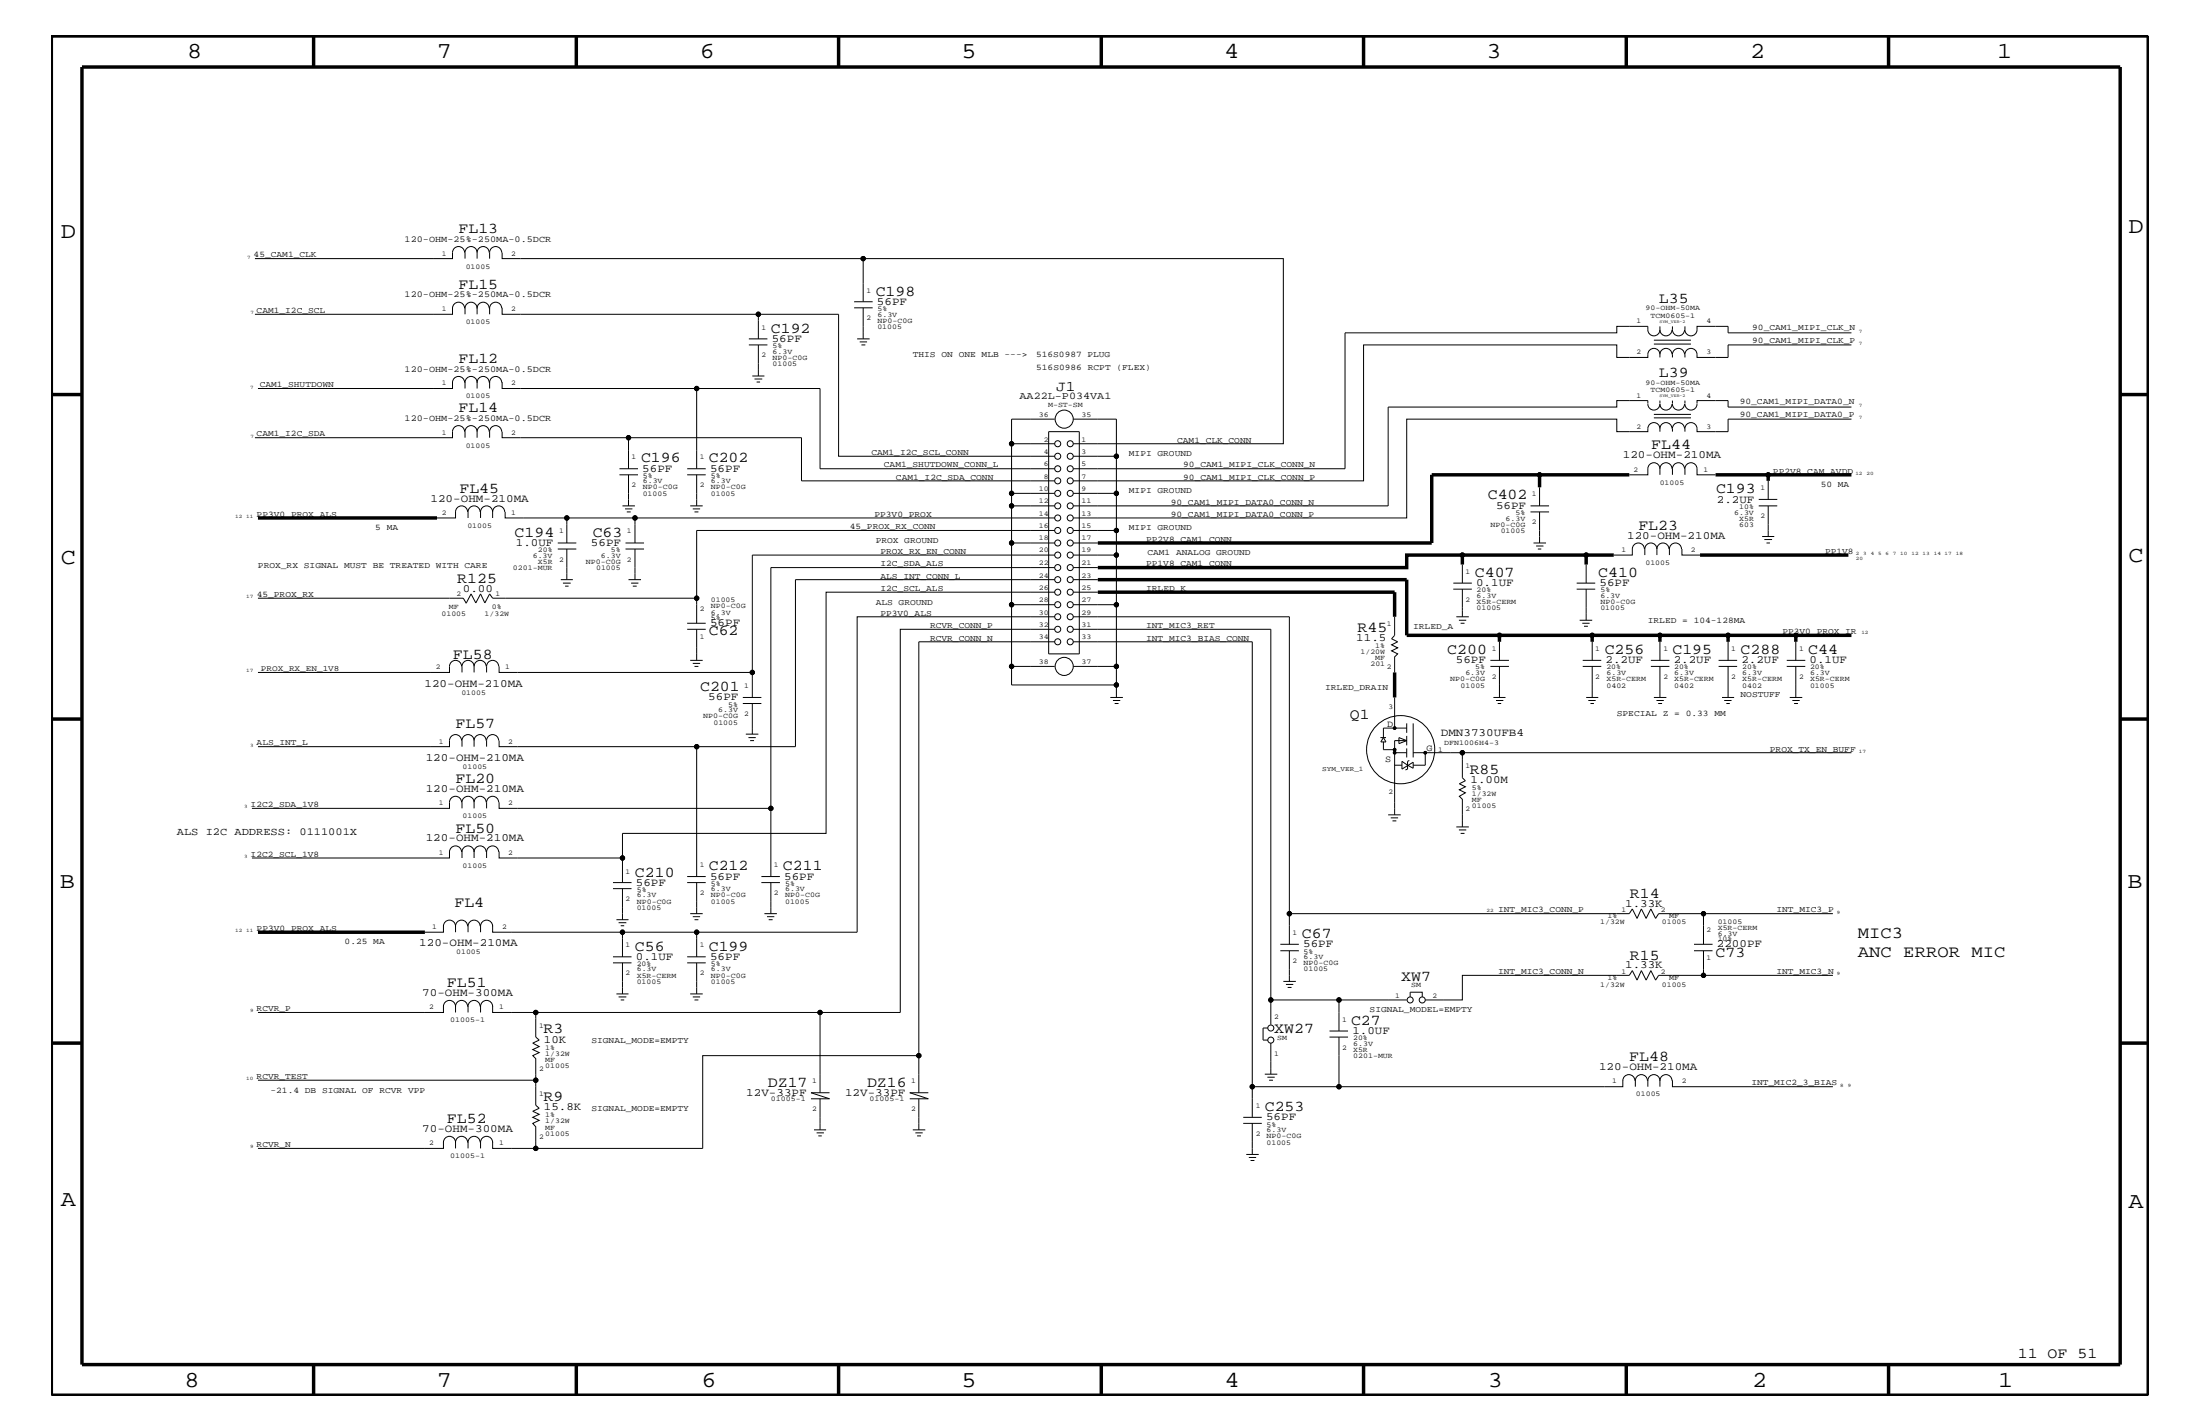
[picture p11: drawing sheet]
<svg xmlns="http://www.w3.org/2000/svg" width="432mm" height="279mm" viewBox="0 0 432 279" stroke-linecap="round" stroke-linejoin="round" font-family="sans-serif">
<g fill="none" stroke="#000" stroke-width=".2">
<path d="M91.2 49.6a1.19 1.19 0 0 0-1.2-1.2 1.19 1.19 0 0 0-1.2 1.2v1.1h-38.8M93.6 49.6a1.19 1.19 0 0 0-1.1-1.2 1.19 1.19 0 0 0-1.2 1.2v1.1M93.6 49.6a1.19 1.19 0 0 1 1.2-1.2 1.19 1.19 0 0 1 1.2 1.2M93.6 49.6v1.1M98.5 49.6a1.19 1.19 0 0 0-1.2-1.2 1.19 1.19 0 0 0-1.2 1.2v1.1M98.6 49.6v1.1h70.8v8.5M167.6 59.2h3.7M169.4 50.7h82.5v36.4h-41.2M88.8 60.4v1.3h-38.8M88.8 60.5a1.19 1.19 0 0 1 1.2-1.2 1.19 1.19 0 0 1 1.2 1.2M88.8 75v1.2h-38.2M88.8 75a1.19 1.19 0 0 1 1.2-1.1 1.19 1.19 0 0 1 1.2 1.1"/>
<path d="M91.3 60.5a1.19 1.19 0 0 1 1.2-1.2 1.19 1.19 0 0 1 1.1 1.2 1.19 1.19 0 0 1 1.2-1.2 1.19 1.19 0 0 1 1.2 1.2M91.3 75a1.19 1.19 0 0 1 1.2-1.1 1.19 1.19 0 0 1 1.1 1.1 1.19 1.19 0 0 1 1.2-1.1 1.19 1.19 0 0 1 1.2 1.1M91.3 60.4v1.3M91.3 75v1.2M93.6 60.4v1.3M93.6 75v1.2M96.1 60.5a1.19 1.19 0 0 1 1.2-1.2 1.19 1.19 0 0 1 1.2 1.2M96.1 75a1.19 1.19 0 0 1 1.2-1.1 1.19 1.19 0 0 1 1.2 1.1M96.1 60.4v1.3M96.1 75v1.2M98.6 60.4v1.3h50.2v4.8M98.6 75v1.2h38.1v15.8"/>
<path d="M136.7 76.2h24.3v15.8h46M147 67.7h3.6M147 66.5h3.6M147.7 73.8h2.3M148.1 74.4h1.5M148.5 75h.7M148.8 61.7h15.8v27.8h42.4M148.8 67.7v6.1M167.6 60.4h3.7M168.2 66.5h2.5M168.7 67.1h1.5M169.1 67.7h.7"/>
<path d="M169.4 60.4v6.1M323.4 79.3a1.19 1.19 0 0 0 1.2 1.2 1.19 1.19 0 0 0 1.2-1.2 1.19 1.19 0 0 0 1.2 1.2 1.19 1.19 0 0 0 1.2-1.2M323.4 79.2v-.6h-6.1v1.3h-44.8v19.4h-61.8M324.6 67.5h7.3M324.6 66.7h7.3M325.8 69.5a1.19 1.19 0 0 0-1.2-1.1 1.19 1.19 0 0 0-1.2 1.1v.6h-6.1v-2.4h-49.7v26.6h-56.9M325.8 69.5a1.19 1.19 0 0 1 1.2-1.1 1.19 1.19 0 0 1 1.2 1.1M325.8 64.7a1.19 1.19 0 0 0 1.2 1.2 1.19 1.19 0 0 0 1.2-1.2M325.8 64.7a1.19 1.19 0 0 1-1.2 1.2 1.19 1.19 0 0 1-1.2-1.2v-.7h-6.1v1.3h-53.3v26.7h-53.3M325.8 64v.7M325.8 69.5v.6M325.8 78.6v.6"/>
<path d="M328.3 79.3a1.19 1.19 0 0 0 1.1 1.2 1.19 1.19 0 0 0 1.2-1.2M328.3 64a1.34 1.34 0 0 0 1.5 1.8 1.19 1.19 0 0 0 .8-1.1M328.3 78.6v.6M330.6 69.5a1.19 1.19 0 0 0-1.2-1.1 1.19 1.19 0 0 0-1.1 1.1v.6M330.7 79.3a1.19 1.19 0 0 0 1.2 1.2 1.19 1.19 0 0 0 1.2-1.2M330.7 64a1.34 1.34 0 0 0 1.6 1.8 1.41 1.41 0 0 0 .8-1.8h6.1v1.3h24.2M330.7 78.6v.6M333.1 79.2v-.6h6.1v1.3h24.2M363.4 67.7h-24.2v2.4h-6.1a1.27 1.27 0 0 0-.5-1.5 1.27 1.27 0 0 0-1.7 .2l-.1 .4-.1 .9M91.2 84.7a1.19 1.19 0 0 0-1.2-1.2 1.19 1.19 0 0 0-1.2 1.2v1.2h-38.8M93.6 84.7a1.19 1.19 0 0 0-1.1-1.2 1.19 1.19 0 0 0-1.2 1.2v1.2M93.6 84.7a1.19 1.19 0 0 1 1.2-1.2 1.19 1.19 0 0 1 1.2 1.2"/>
<path d="M93.6 84.7v1.2M98.5 84.7a1.19 1.19 0 0 0-1.2-1.2 1.19 1.19 0 0 0-1.2 1.2v1.2M98.6 84.7v1.2h24.8v6.1M121.6 93.2h3.6M121.6 92h3.6M122.2 99.3h2.4M122.7 99.9h1.4M123.4 93.2v6.1M123.4 85.9h33.9v8.4h49.7M134.9 93.2h3.6M134.9 92h3.6M135.5 99.3h2.4"/>
<path d="M136 99.9h1.4M136.7 93.2v6.1M198.5 96.8v2.5M205.8 84.7h6v43.6h-6zM207 99.3h-8.5v7.2h8.5M207 87.1h-8.5v9.7h8.5M207 82.2h-8.5v4.9M210.7 96.8h8.4v7.3M210.7 89.5h8.4v7.3M210.7 82.2h8.4v7.3M300.4 99.3h3.6M302.2 95.6v3.7"/>
<path d="M324.6 82h7.3M324.6 81.3h7.3M325.8 84.1a1.19 1.19 0 0 0-1.2-1.2 1.19 1.19 0 0 0-1.2 1.2v.6h-6.1v-2.5h-41.2v19.4h-65.4M325.8 84.1a1.19 1.19 0 0 1 1.2-1.2 1.19 1.19 0 0 1 1.2 1.2M325.8 92a1.19 1.19 0 0 1 1.2-1.2 1.19 1.19 0 0 1 1.2 1.2M325.8 92a1.19 1.19 0 0 0-1.2-1.2 1.19 1.19 0 0 0-1.2 1.2v1.2h-3.6M325.8 84.1v.6M325.8 92v1.2M330.6 84.1a1.19 1.19 0 0 0-1.2-1.2 1.19 1.19 0 0 0-1.1 1.2v.6M330.6 92a1.19 1.19 0 0 0-1.2-1.2 1.19 1.19 0 0 0-1.1 1.2v1.2M330.7 93.2v-1.2a1.19 1.19 0 0 1 1.2-1.2 1.19 1.19 0 0 1 1.2 1.2v1.2h3.6M345.2 99.3h3.6"/>
<path d="M345.2 98h3.6M347 94.3v3.7M347 99.3v6M363.4 82.2h-24.2v2.5h-6.1a1.27 1.27 0 0 0-.5-1.6 1.27 1.27 0 0 0-1.7 .3l-.1 .3-.1 1M50.6 117.4h40.3l.6 1M91.5 118.3l1-1.8 .9 1.8 .9-1.8 .9 1.8 .9-1.8 .6 .9h40v4.9M91.8 100.4a1.19 1.19 0 0 0-1.2-1.1 1.19 1.19 0 0 0-1.2 1.1v1.2h-3.6M94.2 100.4a1.19 1.19 0 0 0-1.2-1.1 1.19 1.19 0 0 0-1.1 1.1v1.2M96.7 100.4a1.19 1.19 0 0 0-1.2-1.1 1.19 1.19 0 0 0-1.2 1.1v1.2M96.7 100.4a1.19 1.19 0 0 1 1.2-1.1 1.19 1.19 0 0 1 1.2 1.1M96.7 100.4v1.2M99.1 100.4v1.2h12.2v4.9"/>
<path d="M109.5 107.7h3.6M109.5 106.5h3.6M110.1 113.7h2.3M110.5 114.4h1.5M110.9 115h.7M111.3 101.6h13.3v4.9M111.3 107.7v6M122.8 107.7h3.6M122.8 106.5h3.6M123 100.4h.8M123.4 113.7h2.4M123.9 114.4h1.4"/>
<path d="M124.2 115h.8M124.6 107.7v6M124.6 101.6h82.4M136.3 100.4h.8M198.5 106.5v12.1M207 118.6h-8.5v12.2h8.5M207 116.2h-44.9v47.3h-39.9v9.7M207 104.1h-70.3v13.3M207 108.9h-59.3v27.9M207 113.7h-50.9v32.8h-19.4M207 111.4h-55.7v47.2M210.7 118.6h8.4v12.2"/>
<path d="M210.7 104.1h8.4v4.8h-8.4M210.7 113.7h4.8M210.7 106.5h4.8M210.7 116.2h4.8M210.7 111.4h4.8M219.1 108.9v9.7M285.2 115.6h3.7M285.2 114.4h3.7M287 110.8v3.6M287 115.6v5.4M300.4 100.4h3.6M301 106.5h2.4"/>
<path d="M301.5 107.1h1.4M301.8 107.7h.7M302.2 100.4v6.1M309.5 115.6h3.6M309.5 114.4h3.6M311.3 110.8v3.6M311.3 115.6v6.1M322.7 107.7a1.19 1.19 0 0 0-1.1-1.2 1.19 1.19 0 0 0-1.2 1.2v1.2h-3.7M325.2 107.7a1.19 1.19 0 0 0-1.2-1.2 1.19 1.19 0 0 0-1.2 1.2v1.2M325.2 107.7a1.19 1.19 0 0 1 1.2-1.2 1.19 1.19 0 0 1 1.2 1.2M325.2 107.7v1.2M330 107.7a1.19 1.19 0 0 0-1.2-1.2 1.19 1.19 0 0 0-1.1 1.2v1.2"/>
<path d="M330.1 107.7v1.2h3.6M345.9 105.3h2.3M346.3 105.9h1.5M346.7 106.5h.7M90.6 130.8a1.19 1.19 0 0 0-1.2-1.2 1.19 1.19 0 0 0-1.2 1.2v1.1h-37.6M93 130.8a1.19 1.19 0 0 1 1.2-1.2 1.19 1.19 0 0 1 1.2 1.2M93 130.8a1.19 1.19 0 0 0-1.1-1.2 1.19 1.19 0 0 0-1.2 1.2v1.1M93 130.8v1.1M97.9 130.8a1.19 1.19 0 0 0-1.2-1.2 1.19 1.19 0 0 0-1.2 1.2v1.1M98 130.8v1.1h49.7M134.9 122.3h3.6M134.9 123.5h3.6"/>
<path d="M135.5 129.6h2.4M136 130.2h1.4M136.3 130.8h.8M136.7 123.5v6.1M145.8 138h3.6M145.8 136.8h3.6M147.7 138v6M198.5 130.8v3.6h20.6v2.4M207 123.5h-30.3v75.2h-80v-1.3M207 121h-38.8v61.9h-71.5v-1.3M207 125.9h-26.7v81.2M210.7 130.8h8.4v3.6"/>
<path d="M210.7 121h42.4v58.3M210.7 123.5h38.7v72.7M210.7 125.9h35.1v93.3M217.9 136.8h2.5M218.4 137.4h1.5M218.8 138h.7M273.7 121v3.7l-.6 .6 1.2 .6-1.2 .6 1.2 .6-1.2 .6 1.2 .6-.6 .6v3M273.7 136.8v6.1M285.8 121h2.5M286.3 121.7h1.5M286.7 122.3h.7M292.5 129.6h3.7"/>
<path d="M292.5 130.8h3.7M293.1 136.8h2.4M293.6 137.4h1.5M294 138h.6M294.3 125.9v3.7M294.3 130.8v6M310 121.7h2.5M310.6 122.3h1.4M310.6 129.6h3.7M310.6 130.8h3.7M310.9 122.9h.8M311.3 136.8h2.4"/>
<path d="M311.7 137.4h1.5M312.2 138h.6M312.5 125.9v3.7M312.5 130.8v6M324 129.6h3.7M324 130.8h3.7M324.6 136.8h2.5M325.1 137.4h1.5M325.5 138h.7M325.8 125.9v3.7M325.8 130.8v6M337.3 129.6h3.7"/>
<path d="M337.3 130.8h3.7M338 136.8h2.4M338.4 137.4h1.5M338.8 138h.7M339.2 125.9v3.7M339.2 130.8v6M350.7 129.6h3.6M350.7 130.8h3.6M351.3 136.8h2.4M351.8 137.4h1.4M352.1 138h.8M352.5 125.9v3.7"/>
<path d="M352.5 130.8v6M90.6 145.3a1.19 1.19 0 0 0-1.2-1.2 1.19 1.19 0 0 0-1.2 1.2v1.2h-37.6M90.6 157.4a1.19 1.19 0 0 0-1.2-1.2 1.19 1.19 0 0 0-1.2 1.2v1.2h-38.8M93 145.3a1.19 1.19 0 0 0-1.1-1.2 1.19 1.19 0 0 0-1.2 1.2v1.2M93 145.3a1.19 1.19 0 0 1 1.2-1.2 1.19 1.19 0 0 1 1.2 1.2M93 157.4a1.19 1.19 0 0 0-1.1-1.2 1.19 1.19 0 0 0-1.2 1.2v1.2M93 157.4a1.19 1.19 0 0 1 1.2-1.2 1.19 1.19 0 0 1 1.2 1.2M93 145.3v1.2M93 157.4v1.2M97.9 145.3a1.19 1.19 0 0 0-1.2-1.2 1.19 1.19 0 0 0-1.2 1.2v1.2M97.9 157.4a1.19 1.19 0 0 0-1.2-1.2 1.19 1.19 0 0 0-1.2 1.2v1.2M98 145.3v1.2h38.7v25.5"/>
<path d="M98 157.4v1.2h53.3v13.4M146.4 144h2.4M146.9 144.7h1.4M147.2 145.3h.8M270.9 144.7h1.1M271.5 145.6v1.5h2.2M272.5 159.9h2.4M273.7 147.7h2.4M273.7 150.1h1.5M274.6 144.7l1.5 .6-1.5 .6zM275.2 149.4l2.2 1.3v-1.2l-2.2 1.4zM276.1 142.9h-4.6v1.8l.5 .9h-1l.5-.9"/>
<path d="M276.1 145.3h-2.4v14.6M276.1 141.9v1.9M276.1 144.4v1.8M276.1 146.8v1.8M276.6 149.2l-.3 .2v1.5l-.5 .2M277.4 147.7h9.6M277.4 141.9v6.7M279.7 147.7v2.4h-2.3M363.4 147.7h-76.4v4.9l.6 .6-1.2 .6 1.2 .6-1.2 .6 1.2 .6-1.2 .6 .6 .6v5.4M88.2 167.1v1.2h-38.8M88.2 167.2a1.19 1.19 0 0 1 1.2-1.2 1.19 1.19 0 0 1 1.2 1.2M90.7 167.2a1.19 1.19 0 0 1 1.2-1.2 1.19 1.19 0 0 1 1.1 1.2 1.19 1.19 0 0 1 1.2-1.2 1.19 1.19 0 0 1 1.2 1.2"/>
<path d="M90.7 167.1v1.2M93 167.1v1.2M95.5 167.2a1.19 1.19 0 0 1 1.2-1.2 1.19 1.19 0 0 1 1.2 1.2M95.5 167.1v1.2M98 167.1v1.2h24.2M120.3 174.4h3.7M120.3 173.2h3.7M122.2 174.4v6.1M134.9 173.2h3.6M134.9 172h3.6M135.5 179.3h2.4M136 179.9h1.4"/>
<path d="M136.7 173.2v6.1M149.4 173.2h3.7M149.4 172h3.7M150 179.3h2.5M150.5 179.9h1.5M151.3 173.2v6.1M273 160.5h1.4M273.3 161.1h.8M285.8 162.2h2.5M286.3 162.8h1.5M286.7 163.5h.7M334.3 179.3h-8.8l-.5 .9-1-1.9-.9 1.9-.9-1.9-.9 1.9-.9-1.9-.6 1h-66.7v6"/>
<path d="M359.7 179.3h-25.4v6M87 197.5a1.19 1.19 0 0 1 1.2-1.2 1.19 1.19 0 0 1 1.2 1.2 1.19 1.19 0 0 1 1.2-1.2 1.19 1.19 0 0 1 1.2 1.2M87 197.4v1.3h-36.4M87 181.6v1.3h-3.6M87 181.7a1.19 1.19 0 0 1 1.2-1.2 1.19 1.19 0 0 1 1.2 1.2 1.19 1.19 0 0 1 1.2-1.2 1.19 1.19 0 0 1 1.2 1.2M89.4 181.6v1.3M89.4 197.4v1.3M91.9 197.5a1.19 1.19 0 0 1 1.1-1.2 1.19 1.19 0 0 1 1.2 1.2M91.9 181.7a1.19 1.19 0 0 1 1.1-1.2 1.19 1.19 0 0 1 1.2 1.2M91.9 181.6v1.3M91.9 197.4v1.3M94.3 197.5a1.19 1.19 0 0 1 1.2-1.2 1.19 1.19 0 0 1 1.2 1.2"/>
<path d="M94.3 181.7a1.19 1.19 0 0 1 1.2-1.2 1.19 1.19 0 0 1 1.2 1.2M94.3 181.6v1.3M94.3 197.4v1.3M105.2 198.7v4.8l.6 .6-1.2 .6 1.2 .6-1.2 .6 1.2 .6-1.2 .6 .6 .6v9.2l.6 .6-1.2 .5 1.2 .6-1.2 .6 1.2 .6-1.2 .6 .6 .7v4.2h-8.5v-1.2M120.3 188.9h3.7M120.3 187.7h3.7M121 180.5h2.4M121 195h2.4M121.4 181h1.5M121.4 195.6h1.5M121.8 181.6h.7M121.8 196.2h.7"/>
<path d="M122.2 182.9v4.8M122.2 188.9v6.1M134.9 188.9h3.6M134.9 187.7h3.6M135.5 195h2.4M136 195.6h1.4M136.3 180.5h.8M136.3 196.2h.8M136.7 182.9v4.8M136.7 188.9v6.1M150.9 180.5h.7M161 198.7v15.7"/>
<path d="M251.3 186.5h3.6M251.3 185.3h3.6M251.9 192.6h2.4M252.4 193.2h1.4M252.7 193.7h.8M253.1 186.5v6.1M262.8 196.2h-13.4v4.8M276.1 196.2h-13.3v6.1M276.8 195.6v-.9h2.3v.9M332.5 186.5h3.6M332.5 185.3h3.6M334.3 191.4h-8.8l-.5 .9-1-1.9-.9 1.9-.9-1.9-.9 1.9-.9-1.9-.6 1h-32.8v4.8h-7.3"/>
<path d="M334.3 186.5v4.9h25.4M50.6 211.9h54.6M161 215.6v6.1M162.8 214.4h-3.6l3.6 1.2h-3.6M180.3 214.4v-7.3h-42.4v18.2h-32.7M180.3 215.6v6.1M182.2 214.4h-3.6l3.6 1.2h-3.6M244 219.2h3.7M245.8 213.2h17M248.2 210.8h2.5M248.8 211.4h1.4M248.8 201.7h-.9v2.4h.9"/>
<path d="M249.1 211.9h.8M249.4 204.7v6.1M260.9 203.5h3.7M260.9 202.3h3.7M262.8 203.5v9.7h55.7v-1.3M318.5 212a1.19 1.19 0 0 1 1.2-1.2 1.19 1.19 0 0 1 1.2 1.2M321 212a1.19 1.19 0 0 1 1.2-1.2 1.19 1.19 0 0 1 1.1 1.2M321 211.9v1.3M323.4 212a1.19 1.19 0 0 1 1.2-1.2 1.19 1.19 0 0 1 1.2 1.2 1.19 1.19 0 0 1 1.2-1.2 1.19 1.19 0 0 1 1.2 1.2M323.4 211.9v1.3M325.8 211.9v1.3M328.3 211.9v1.3h31.4"/>
<path d="M87 224.1a1.19 1.19 0 0 1 1.2-1.1 1.19 1.19 0 0 1 1.2 1.1 1.19 1.19 0 0 1 1.2-1.1 1.19 1.19 0 0 1 1.2 1.1M87 224.1v1.2h-36.4M89.4 224.1v1.2M91.9 224.1a1.19 1.19 0 0 1 1.1-1.1 1.19 1.19 0 0 1 1.2 1.1M91.9 224.1v1.2M94.3 224.1a1.19 1.19 0 0 1 1.2-1.1 1.19 1.19 0 0 1 1.2 1.1M94.3 224.1v1.2M159.8 221.7h2.3M160.3 222.3h1.4M160.6 222.9h.7M179.2 221.7h2.4M179.7 222.3h1.4"/>
<path d="M180 222.9h.8M244 220.4h3.7M244.6 226.5h2.5M245.1 227.1h1.4M245.4 227.7h.8M245.8 220.4v6.1"/>
<circle cx="169.4" cy="50.7" r=".42"/>
<circle cx="136.7" cy="76.2" r=".42"/>
<circle cx="148.8" cy="61.7" r=".42"/>
<circle cx="123.4" cy="85.9" r=".42"/>
<circle cx="198.5" cy="87.1" r=".42"/>
<circle cx="198.5" cy="99.3" r=".42"/>
<circle cx="198.5" cy="96.8" r=".42"/>
<circle cx="207.6" cy="99.3" r=".59"/>
<circle cx="207.6" cy="89.5" r=".59"/>
<circle cx="207.6" cy="92" r=".59"/>
<circle cx="207.6" cy="94.3" r=".59"/>
<circle cx="207.6" cy="96.8" r=".59"/>
<circle cx="207.6" cy="87.1" r=".59"/>
<circle cx="208.9" cy="82.2" r="1.78"/>
<circle cx="210.1" cy="89.5" r=".59"/>
<circle cx="210.1" cy="92" r=".59"/>
<circle cx="210.1" cy="99.3" r=".59"/>
<circle cx="210.1" cy="94.3" r=".59"/>
<circle cx="210.1" cy="96.8" r=".59"/>
<circle cx="210.1" cy="87.1" r=".59"/>
<circle cx="219.1" cy="96.8" r=".42"/>
<circle cx="219.1" cy="89.5" r=".42"/>
<circle cx="302.2" cy="93.2" r=".42"/>
<circle cx="347" cy="93.2" r=".42"/>
<circle cx="111.3" cy="101.6" r=".42"/>
<circle cx="124.6" cy="101.6" r=".42"/>
<circle cx="136.7" cy="117.4" r=".42"/>
<circle cx="198.5" cy="118.6" r=".42"/>
<circle cx="198.5" cy="106.5" r=".42"/>
<circle cx="207.6" cy="116.2" r=".59"/>
<circle cx="207.6" cy="108.9" r=".59"/>
<circle cx="207.6" cy="118.6" r=".59"/>
<circle cx="207.6" cy="104.1" r=".59"/>
<circle cx="207.6" cy="101.6" r=".59"/>
<circle cx="207.6" cy="111.4" r=".59"/>
<circle cx="207.6" cy="106.5" r=".59"/>
<circle cx="207.6" cy="113.7" r=".59"/>
<circle cx="210.1" cy="116.2" r=".59"/>
<circle cx="210.1" cy="108.9" r=".59"/>
<circle cx="210.1" cy="118.6" r=".59"/>
<circle cx="210.1" cy="111.4" r=".59"/>
<circle cx="210.1" cy="104.1" r=".59"/>
<circle cx="210.1" cy="101.6" r=".59"/>
<circle cx="210.1" cy="113.7" r=".59"/>
<circle cx="210.1" cy="106.5" r=".59"/>
<circle cx="219.1" cy="108.9" r=".42"/>
<circle cx="219.1" cy="118.6" r=".42"/>
<circle cx="219.1" cy="104.1" r=".42"/>
<circle cx="287" cy="108.9" r=".42"/>
<circle cx="311.3" cy="108.9" r=".42"/>
<circle cx="147.7" cy="131.9" r=".42"/>
<circle cx="198.5" cy="130.8" r=".42"/>
<circle cx="207.6" cy="125.9" r=".59"/>
<circle cx="207.6" cy="121" r=".59"/>
<circle cx="207.6" cy="123.5" r=".59"/>
<circle cx="208.9" cy="130.8" r="1.78"/>
<circle cx="210.1" cy="125.9" r=".59"/>
<circle cx="210.1" cy="121" r=".59"/>
<circle cx="210.1" cy="123.5" r=".59"/>
<circle cx="219.1" cy="130.8" r=".42"/>
<circle cx="219.1" cy="134.4" r=".42"/>
<circle cx="294.3" cy="124.7" r=".42"/>
<circle cx="312.5" cy="124.7" r=".42"/>
<circle cx="325.8" cy="124.7" r=".42"/>
<circle cx="339.2" cy="124.7" r=".42"/>
<circle cx="352.5" cy="124.7" r=".42"/>
<circle cx="136.7" cy="146.5" r=".42"/>
<circle cx="151.3" cy="158.6" r=".42"/>
<circle cx="273.7" cy="147.1" r=".25"/>
<circle cx="273.7" cy="142.9" r=".25"/>
<circle cx="273.7" cy="147.7" r=".25"/>
<circle cx="274.9" cy="147.1" r="6.7"/>
<circle cx="279.7" cy="147.7" r=".25"/>
<circle cx="287" cy="147.7" r=".42"/>
<circle cx="122.2" cy="168.3" r=".42"/>
<circle cx="253.1" cy="179.3" r=".42"/>
<circle cx="334.3" cy="179.3" r=".42"/>
<circle cx="105.2" cy="198.7" r=".42"/>
<circle cx="122.2" cy="182.9" r=".42"/>
<circle cx="136.7" cy="182.9" r=".42"/>
<circle cx="161" cy="198.7" r=".42"/>
<circle cx="249.4" cy="196.2" r=".42"/>
<circle cx="262.8" cy="196.2" r=".42"/>
<circle cx="276.8" cy="196.2" r=".59"/>
<circle cx="279.1" cy="196.2" r=".59"/>
<circle cx="334.3" cy="191.4" r=".42"/>
<circle cx="105.2" cy="211.9" r=".42"/>
<circle cx="180.3" cy="207.1" r=".42"/>
<circle cx="245.8" cy="213.2" r=".42"/>
<circle cx="249.4" cy="204.1" r=".59"/>
<circle cx="249.4" cy="201.7" r=".59"/>
<circle cx="262.8" cy="213.2" r=".42"/>
<circle cx="105.2" cy="225.3" r=".42"/>
</g>
<g fill="#000">
<circle cx="169.4" cy="50.7" r=".42"/>
<circle cx="136.7" cy="76.2" r=".42"/>
<circle cx="148.8" cy="61.7" r=".42"/>
<circle cx="123.4" cy="85.9" r=".42"/>
<circle cx="198.5" cy="87.1" r=".42"/>
<circle cx="198.5" cy="99.3" r=".42"/>
<circle cx="198.5" cy="96.8" r=".42"/>
<circle cx="219.1" cy="96.8" r=".42"/>
<circle cx="219.1" cy="89.5" r=".42"/>
<circle cx="302.2" cy="93.2" r=".42"/>
<circle cx="347" cy="93.2" r=".42"/>
<circle cx="111.3" cy="101.6" r=".42"/>
<circle cx="124.6" cy="101.6" r=".42"/>
<circle cx="136.7" cy="117.4" r=".42"/>
<circle cx="198.5" cy="118.6" r=".42"/>
<circle cx="198.5" cy="106.5" r=".42"/>
<circle cx="219.1" cy="108.9" r=".42"/>
<circle cx="219.1" cy="118.6" r=".42"/>
<circle cx="219.1" cy="104.1" r=".42"/>
<circle cx="287" cy="108.9" r=".42"/>
<circle cx="311.3" cy="108.9" r=".42"/>
<circle cx="147.7" cy="131.9" r=".42"/>
<circle cx="198.5" cy="130.8" r=".42"/>
<circle cx="219.1" cy="130.8" r=".42"/>
<circle cx="219.1" cy="134.4" r=".42"/>
<circle cx="294.3" cy="124.7" r=".42"/>
<circle cx="312.5" cy="124.7" r=".42"/>
<circle cx="325.8" cy="124.7" r=".42"/>
<circle cx="339.2" cy="124.7" r=".42"/>
<circle cx="352.5" cy="124.7" r=".42"/>
<circle cx="136.7" cy="146.5" r=".42"/>
<circle cx="151.3" cy="158.6" r=".42"/>
<circle cx="273.7" cy="147.1" r=".25"/>
<circle cx="273.7" cy="142.9" r=".25"/>
<circle cx="273.7" cy="147.7" r=".25"/>
<circle cx="279.7" cy="147.7" r=".25"/>
<circle cx="287" cy="147.7" r=".42"/>
<circle cx="122.2" cy="168.3" r=".42"/>
<circle cx="253.1" cy="179.3" r=".42"/>
<circle cx="334.3" cy="179.3" r=".42"/>
<circle cx="105.2" cy="198.7" r=".42"/>
<circle cx="122.2" cy="182.9" r=".42"/>
<circle cx="136.7" cy="182.9" r=".42"/>
<circle cx="161" cy="198.7" r=".42"/>
<circle cx="249.4" cy="196.2" r=".42"/>
<circle cx="262.8" cy="196.2" r=".42"/>
<circle cx="334.3" cy="191.4" r=".42"/>
<circle cx="105.2" cy="211.9" r=".42"/>
<circle cx="180.3" cy="207.1" r=".42"/>
<circle cx="245.8" cy="213.2" r=".42"/>
<circle cx="262.8" cy="213.2" r=".42"/>
<circle cx="105.2" cy="225.3" r=".42"/>
</g>
<g fill="none" stroke="#000" stroke-width=".68" stroke-linecap="butt">
<path d="M10.1 7.1h411.5v266.7h-411.5zM16.1 13.2h400v254.5h-400zM61.6 7.1v6.1M113.1 7.1v6.1M164.6 7.1v6.1M216.2 7.1v6.1M267.6 7.1v6.1M319.2 7.1v6.1M370.7 7.1v6.1M10.1 77.4h6M416.1 77.4h5.5M302.2 93.2v2.4"/>
<path d="M319.8 93.2h-38.8v13.3h-65.5M336.7 93.2h10.3M363.4 93.2h-16.4v1.1M50.6 101.6h35.2M215.5 113.7h60.6v11h18.2v1.2M215.5 116.2h58.2v4.8M287 110.8v-1.9h-10.9v2.5h-60.6M287 108.9h24.3M316.7 108.9h-5.4v1.9M333.7 108.9h29.1M273.7 131.9v4.9M294.3 124.7h18.2v1.2"/>
<path d="M312.5 124.7h13.3M325.8 124.7h13.4v1.2M325.8 124.7v1.2M339.2 124.7h24.2M352.5 124.7v1.2M10.1 141.1h6M416.1 141.1h5.5M50.6 182.9h32.8M10.1 204.7h6M416.1 204.7h5.5M61.6 267.7v6.1M113.1 267.7v6.1"/>
<path d="M164.6 267.7v6.1M216.2 268v5.8M267.6 267.7v6.1M319.2 267.7v6.1M370.7 267.7v6.1"/>
</g>
<g font-size="4.5">
<text x="36.7" y="11.5">8</text>
<text x="85.8" y="11.5">7</text>
<text x="137.3" y="11.5">6</text>
<text x="188.7" y="11.5">5</text>
<text x="240.3" y="11.5">4</text>
<text x="291.8" y="11.5">3</text>
<text x="343.5" y="11.5">2</text>
<text x="392" y="11.5">1</text>
<text x="11.9" y="46.8">D</text>
<text x="417.7" y="45.7">D</text>
<text x="11.9" y="110.6">C</text>
<text x="417.7" y="110.3">C</text>
<text x="11.8" y="174.3">B</text>
<text x="417.6" y="174.2">B</text>
<text x="11.9" y="236.7">A</text>
<text x="417.7" y="237.1">A</text>
<text x="36.2" y="272.1">8</text>
<text x="85.8" y="272.1">7</text>
<text x="137.7" y="272.1">6</text>
<text x="188.7" y="272.1">5</text>
<text x="240.4" y="272.1">4</text>
<text x="292" y="272.1">3</text>
<text x="343.9" y="272.1">2</text>
<text x="392.2" y="272.1">1</text>
</g>
<g font-size="3.3">
<text x="364.7" y="184.1">MIC3</text>
<text x="364.7" y="187.7">ANC ERROR MIC</text>
</g>
<g font-size="3">
<text x="90" y="45.7">FL13</text>
<text x="90" y="56.7">FL15</text>
<text x="171.9" y="58">C198</text>
<text x="325.6" y="59.5">L35</text>
<text x="151.3" y="65.3">C192</text>
<text x="90" y="71.2">FL12</text>
<text x="325.6" y="74">L39</text>
<text x="90" y="80.9">FL14</text>
<text x="324.1" y="88.2">FL44</text>
<text x="125.8" y="90.7">C196</text>
<text x="139.1" y="90.7">C202</text>
<text x="90.2" y="96.7">FL45</text>
<text x="292" y="98">C402</text>
<text x="336.8" y="96.8">C193</text>
<text x="101" y="105.3">C194</text>
<text x="116.3" y="105.3">C63</text>
<text x="321.6" y="104">FL23</text>
<text x="289.5" y="113.1">C407</text>
<text x="313.7" y="113.1">C410</text>
<text x="89.7" y="114.4">R125</text>
<text x="139.1" y="124.7">C62</text>
<text x="266.4" y="124">R45</text>
<text x="88.9" y="129.4">FL58</text>
<text x="284.1" y="128.3">C200</text>
<text x="315" y="128.3">C256</text>
<text x="328.3" y="128.3">C195</text>
<text x="341.6" y="128.3">C288</text>
<text x="354.9" y="128.3">C44</text>
<text x="137.4" y="135.6">C201</text>
<text x="89.4" y="142.8">FL57</text>
<text x="264.9" y="141.1">Q1</text>
<text x="89.4" y="153.7">FL20</text>
<text x="288.5" y="151.8">R85</text>
<text x="89.4" y="163.4">FL50</text>
<text x="124.6" y="172">C210</text>
<text x="139.1" y="170.7">C212</text>
<text x="153.7" y="170.7">C211</text>
<text x="89.2" y="177.9">FL4</text>
<text x="319.9" y="176.2">R14</text>
<text x="255.5" y="184.1">C67</text>
<text x="124.6" y="186.5">C56</text>
<text x="139.1" y="186.5">C199</text>
<text x="319.9" y="188.3">R15</text>
<text x="336.7" y="187.7">C73</text>
<text x="87.7" y="193.7">FL51</text>
<text x="275" y="192.5">XW7</text>
<text x="106.7" y="202.7">R3</text>
<text x="250.1" y="202.7">XW27</text>
<text x="265.2" y="201">C27</text>
<text x="319.8" y="208.2">FL48</text>
<text x="150.7" y="213.2">DZ17</text>
<text x="170.2" y="213.2">DZ16</text>
<text x="87.7" y="220.3">FL52</text>
<text x="106.7" y="216.1">R9</text>
<text x="248.2" y="218">C253</text>
<text x="396" y="266.5">11 OF 51</text>
</g>
<text font-size="2.9" x="207.3" y="76.7">J1</text>
<g font-size="2.2">
<text x="172.1" y="59.8">56PF</text>
<text x="151.5" y="67.1">56PF</text>
<text x="318.5" y="89.9">120-OHM-210MA</text>
<text x="126.1" y="92.6">56PF</text>
<text x="139.4" y="92.6">56PF</text>
<text x="84.5" y="98.4">120-OHM-210MA</text>
<text x="293.6" y="99.9">56PF</text>
<text x="337" y="98.7">2.2UF</text>
<text x="101.3" y="107.1">1.0UF</text>
<text x="116" y="107.1">56PF</text>
<text x="319.4" y="105.7">120-OHM-210MA</text>
<text x="90.8" y="116.1">0.00</text>
<text x="289.7" y="115">0.1UF</text>
<text x="313.9" y="115">56PF</text>
<text x="139.4" y="122.9">56PF</text>
<text x="266.2" y="125.8">11.5</text>
<text x="285.7" y="130.2">56PF</text>
<text x="315.1" y="130.2">2.2UF</text>
<text x="328.5" y="130.2">2.2UF</text>
<text x="341.8" y="130.2">2.2UF</text>
<text x="355.2" y="130.2">0.1UF</text>
<text x="83.3" y="134.7">120-OHM-210MA</text>
<text x="139" y="137.4">56PF</text>
<text x="83.6" y="149.3">120-OHM-210MA</text>
<text x="282.8" y="144.5">DMN3730UFB4</text>
<text x="83.6" y="155.4">120-OHM-210MA</text>
<text x="288.6" y="153.7">1.00M</text>
<text x="83.6" y="165">120-OHM-210MA</text>
<text x="124.8" y="173.8">56PF</text>
<text x="139.4" y="172.6">56PF</text>
<text x="153.9" y="172.6">56PF</text>
<text x="319" y="177.9">1.33K</text>
<text x="82.3" y="185.7">120-OHM-210MA</text>
<text x="255.8" y="185.9">56PF</text>
<text x="337" y="185.9">2200PF</text>
<text x="124.8" y="188.3">0.1UF</text>
<text x="139.4" y="188.3">56PF</text>
<text x="319" y="190">1.33K</text>
<text x="82.9" y="195.4">70-OHM-300MA</text>
<text x="265.4" y="202.9">1.0UF</text>
<text x="106.8" y="204.6">10K</text>
<text x="313.9" y="209.9">120-OHM-210MA</text>
<text x="146.5" y="215">12V-33PF</text>
<text x="165.9" y="215">12V-33PF</text>
<text x="106.8" y="217.9">15.8K</text>
<text x="248.5" y="219.8">56PF</text>
<text x="82.9" y="222">70-OHM-300MA</text>
</g>
<text font-size="2.1" x="34.7" y="163.8">ALS I2C ADDRESS: 0111001X</text>
<text font-size="2" x="200.1" y="78.3">AA22L-P034VA1</text>
<g font-size="1.9">
<text x="272.3" y="142.6">D</text>
<text x="271.9" y="149.5">S</text>
<text x="280" y="147.3">G</text>
</g>
<g font-size="1.8">
<text x="79.4" y="47.4">120-OHM-25%-250MA-0.5DCR</text>
<text x="79.4" y="58.4">120-OHM-25%-250MA-0.5DCR</text>
<text x="79.4" y="72.9">120-OHM-25%-250MA-0.5DCR</text>
<text x="79.4" y="82.7">120-OHM-25%-250MA-0.5DCR</text>
</g>
<g font-size="1.7">
<text x="49.8" y="50.5">45_CAM1_CLK</text>
<text x="50.4" y="61.4">CAM1_I2C_SCL</text>
<text x="343.9" y="64.8">90_CAM1_MIPI_CLK_N</text>
<text x="179.2" y="70.1">THIS ON ONE MLB ---&gt;</text>
<text x="203.4" y="70.1">516S0987 PLUG</text>
<text x="343.9" y="67.3">90_CAM1_MIPI_CLK_P</text>
<text x="51" y="76">CAM1_SHUTDOWN</text>
<text x="203.4" y="72.6">516S0986 RCPT (FLEX)</text>
<text x="341.5" y="81.7">90_CAM1_MIPI_DATA0_P</text>
<text x="341.5" y="79.4">90_CAM1_MIPI_DATA0_N</text>
<text x="50.4" y="85.6">CAM1_I2C_SDA</text>
<text x="171" y="89.3">CAM1_I2C_SCL_CONN</text>
<text x="221.6" y="89.5">MIPI GROUND</text>
<text x="231.1" y="86.9">CAM1_CLK_CONN</text>
<text x="173.5" y="91.7">CAM1_SHUTDOWN_CONN_L</text>
<text x="175.9" y="94.2">CAM1_I2C_SDA_CONN</text>
<text x="232.2" y="91.7">90_CAM1_MIPI_CLK_CONN_N</text>
<text x="232.2" y="94.2">90_CAM1_MIPI_CLK_CONN_P</text>
<text x="348" y="92.9">PP2V8_CAM_AVDD</text>
<text x="357.4" y="95.6">50 MA</text>
<text x="50.4" y="101.4">PP3V0_PROX_ALS</text>
<text x="171.6" y="101.4">PP3V0_PROX</text>
<text x="221.6" y="96.8">MIPI GROUND</text>
<text x="229.8" y="101.4">90_CAM1_MIPI_DATA0_CONN_P</text>
<text x="229.8" y="99">90_CAM1_MIPI_DATA0_CONN_N</text>
<text x="73.7" y="104.1">5 MA</text>
<text x="166.8" y="103.8">45_PROX_RX_CONN</text>
<text x="171.9" y="106.5">PROX GROUND</text>
<text x="221.6" y="104.1">MIPI GROUND</text>
<text x="225" y="106.3">PP2V8_CAM1_CONN</text>
<text x="50.6" y="111.4">PROX_RX SIGNAL MUST BE TREATED WITH CARE</text>
<text x="172.8" y="113.6">ALS_INT_CONN_L</text>
<text x="172.8" y="111.1">I2C_SDA_ALS</text>
<text x="172.8" y="108.7">PROX_RX_EN_CONN</text>
<text x="225" y="111.1">PP1V8_CAM1_CONN</text>
<text x="225.2" y="108.9">CAM1 ANALOG GROUND</text>
<text x="358.2" y="108.7">PP1V8</text>
<text x="50.4" y="117.2">45_PROX_RX</text>
<text x="171.9" y="118.6">ALS GROUND</text>
<text x="172.8" y="115.9">I2C_SCL_ALS</text>
<text x="225" y="115.9">IRLED_K</text>
<text x="172.8" y="120.8">PP3V0_ALS</text>
<text x="182.5" y="123.2">RCVR_CONN_P</text>
<text x="182.5" y="125.7">RCVR_CONN_N</text>
<text x="225" y="125.7">INT_MIC3_BIAS_CONN</text>
<text x="225" y="123.2">INT_MIC3_RET</text>
<text x="277.4" y="123.5">IRLED_A</text>
<text x="323.4" y="122.3">IRLED = 104-128MA</text>
<text x="349.8" y="124.4">PP3V0_PROX_IR</text>
<text x="260.1" y="135.3">IRLED_DRAIN</text>
<text x="341.6" y="136.8">NOSTUFF</text>
<text x="317.3" y="140.4">SPECIAL Z = 0.33 MM</text>
<text x="50.4" y="146.2">ALS_INT_L</text>
<text x="347.4" y="147.5">PROX_TX_EN_BUFF</text>
<text x="49.2" y="158.4">I2C2_SDA_1V8</text>
<text x="49.2" y="168.1">I2C2_SCL_1V8</text>
<text x="294" y="179">INT_MIC3_CONN_P</text>
<text x="348.7" y="179">INT_MIC3_P</text>
<text x="50.4" y="182.7">PP3V0_PROX_ALS</text>
<text x="67.6" y="185.3">0.25 MA</text>
<text x="294" y="191.1">INT_MIC3_CONN_N</text>
<text x="348.7" y="191.1">INT_MIC3_N</text>
<text x="50.4" y="198.4">RCVR_P</text>
<text x="268.8" y="198.7">SIGNAL_MODEL=EMPTY</text>
<text x="116.1" y="204.7">SIGNAL_MODE=EMPTY</text>
<text x="50.4" y="211.7">RCVR_TEST</text>
<text x="53.1" y="214.4">-21.4 DB SIGNAL OF RCVR VPP</text>
<text x="343.7" y="213">INT_MIC2_3_BIAS</text>
<text x="116.1" y="218">SIGNAL_MODE=EMPTY</text>
<text x="50.4" y="225.1">RCVR_N</text>
</g>
<text font-size="1.6" x="51.2" y="131.7">PROX_RX_EN_1V8</text>
<g font-size="1.4">
<text x="86.7" y="50.2">1</text>
<text x="91.4" y="52.7">01005</text>
<text x="100.3" y="50.2">2</text>
<text x="170.1" y="57.4">1</text>
<text x="86.7" y="61.1">1</text>
<text x="91.4" y="63.6">01005</text>
<text x="100.3" y="61.1">2</text>
<text x="149.4" y="64.7">1</text>
<text x="170.1" y="62.9">2</text>
<text x="172.2" y="63.4">NP0-C0G</text>
<text x="172.2" y="64.5">01005</text>
<text x="172.2" y="62.2">6.3V</text>
<text x="172.2" y="61.1">5%</text>
<text x="321.2" y="63.4">1</text>
<text x="323" y="60.9">90-OHM-50MA</text>
<text x="323.9" y="62.3">TCM0605-1</text>
<text x="334.9" y="63.4">4</text>
<text x="149.4" y="70.1">2</text>
<text x="151.6" y="71.8">01005</text>
<text x="151.6" y="69.4">6.3V</text>
<text x="151.6" y="68.4">5%</text>
<text x="151.6" y="70.6">NP0-C0G</text>
<text x="321.2" y="69.5">2</text>
<text x="334.9" y="69.5">3</text>
<text x="86.7" y="75.6">1</text>
<text x="100.3" y="75.6">2</text>
<text x="323" y="75.5">90-OHM-50MA</text>
<text x="323.9" y="76.9">TCM0605-1</text>
<text x="91.4" y="78.2">01005</text>
<text x="203.9" y="81.7">36</text>
<text x="205.7" y="79.9">M-ST-SM</text>
<text x="212.3" y="81.7">35</text>
<text x="321.2" y="78">1</text>
<text x="334.9" y="78">4</text>
<text x="86.7" y="85.3">1</text>
<text x="91.4" y="87.8">01005</text>
<text x="100.3" y="85.3">2</text>
<text x="204.9" y="86.6">2</text>
<text x="204.9" y="89">4</text>
<text x="212.3" y="86.6">1</text>
<text x="212.3" y="89">3</text>
<text x="321.2" y="84.1">2</text>
<text x="334.9" y="84.1">3</text>
<text x="124" y="90.1">1</text>
<text x="124" y="95.6">2</text>
<text x="126.2" y="93.8">5%</text>
<text x="126.2" y="94.9">6.3V</text>
<text x="137.3" y="90.1">1</text>
<text x="137.3" y="95.6">2</text>
<text x="139.5" y="93.8">5%</text>
<text x="139.5" y="94.9">6.3V</text>
<text x="204.9" y="91.5">6</text>
<text x="204.9" y="93.9">8</text>
<text x="212.3" y="91.5">5</text>
<text x="212.3" y="93.9">7</text>
<text x="320.6" y="92.6">2</text>
<text x="325.8" y="95.1">01005</text>
<text x="334.3" y="92.6">1</text>
<text x="86.7" y="101">2</text>
<text x="100.3" y="101">1</text>
<text x="126.2" y="96">NP0-C0G</text>
<text x="126.2" y="97.3">01005</text>
<text x="139.5" y="96">NP0-C0G</text>
<text x="139.5" y="97.3">01005</text>
<text x="203.9" y="96.3">10</text>
<text x="203.9" y="98.7">12</text>
<text x="203.9" y="101.2">14</text>
<text x="212.3" y="98.7">11</text>
<text x="212.3" y="101.2">13</text>
<text x="212.3" y="96.3">9</text>
<text x="297.4" y="101">5%</text>
<text x="300.7" y="97.4">1</text>
<text x="340.4" y="101">6.3V</text>
<text x="341.4" y="99.9">10%</text>
<text x="345.5" y="96.2">1</text>
<text x="345.5" y="101.6">2</text>
<text x="91.7" y="103.6">01005</text>
<text x="109.7" y="104.7">1</text>
<text x="123" y="104.7">1</text>
<text x="203.9" y="103.6">16</text>
<text x="203.9" y="106">18</text>
<text x="212.3" y="103.6">15</text>
<text x="212.3" y="106">17</text>
<text x="292.5" y="103.3">NP0-C0G</text>
<text x="294.6" y="104.6">01005</text>
<text x="295.5" y="102.1">6.3V</text>
<text x="300.7" y="102.9">2</text>
<text x="341.4" y="103.3">603</text>
<text x="341.4" y="102.1">X5R</text>
<text x="100.7" y="111.9">0201-MUR</text>
<text x="104.6" y="109.4">6.3V</text>
<text x="105.6" y="110.6">X5R</text>
<text x="105.6" y="108.3">20%</text>
<text x="109.7" y="110.2">2</text>
<text x="115" y="110.6">NP0-C0G</text>
<text x="117" y="111.9">01005</text>
<text x="117.9" y="109.4">6.3V</text>
<text x="119.9" y="108.3">5%</text>
<text x="123" y="110.2">2</text>
<text x="203.9" y="108.4">20</text>
<text x="203.9" y="110.9">22</text>
<text x="203.9" y="113.3">24</text>
<text x="212.3" y="108.4">19</text>
<text x="212.3" y="110.9">21</text>
<text x="212.3" y="113.3">23</text>
<text x="287.6" y="112.6">1</text>
<text x="318.3" y="108.3">1</text>
<text x="323" y="110.9">01005</text>
<text x="331.9" y="108.3">2</text>
<text x="88.1" y="119.6">MF</text>
<text x="89.6" y="117">2</text>
<text x="96.6" y="119.6">0%</text>
<text x="97.3" y="117">1</text>
<text x="137.3" y="119.8">2</text>
<text x="139.5" y="119.3">NP0-C0G</text>
<text x="139.5" y="118.1">01005</text>
<text x="203.9" y="115.7">26</text>
<text x="203.9" y="118.1">28</text>
<text x="212.3" y="115.7">25</text>
<text x="212.3" y="118.1">27</text>
<text x="287.6" y="118.1">2</text>
<text x="289.8" y="119.7">01005</text>
<text x="289.8" y="117.3">6.3V</text>
<text x="289.8" y="118.5">X5R-CERM</text>
<text x="289.8" y="116.2">20%</text>
<text x="314.1" y="118.5">NP0-C0G</text>
<text x="314.1" y="119.7">01005</text>
<text x="314.1" y="117.3">6.3V</text>
<text x="314.1" y="116.2">5%</text>
<text x="86.7" y="120.8">01005</text>
<text x="95.1" y="120.8">1/32W</text>
<text x="137.3" y="125.3">1</text>
<text x="139.5" y="120.6">6.3V</text>
<text x="139.5" y="121.7">5%</text>
<text x="203.9" y="120.6">30</text>
<text x="203.9" y="123">32</text>
<text x="203.9" y="125.4">34</text>
<text x="212.3" y="120.6">29</text>
<text x="212.3" y="123">31</text>
<text x="212.3" y="125.4">33</text>
<text x="272.2" y="122.9">1</text>
<text x="85.5" y="131.3">2</text>
<text x="99.1" y="131.3">1</text>
<text x="203.9" y="130.2">38</text>
<text x="212.3" y="130.2">37</text>
<text x="267" y="128.3">1/20W</text>
<text x="269" y="130.8">201</text>
<text x="269.9" y="129.6">MF</text>
<text x="269.9" y="127.1">1%</text>
<text x="272.2" y="131.3">2</text>
<text x="289.6" y="131.3">5%</text>
<text x="292.8" y="127.7">1</text>
<text x="313.1" y="127.7">1</text>
<text x="315.3" y="131.3">20%</text>
<text x="326.5" y="127.7">1</text>
<text x="328.6" y="131.3">20%</text>
<text x="339.8" y="127.7">1</text>
<text x="342" y="131.3">20%</text>
<text x="353.1" y="127.7">1</text>
<text x="355.3" y="131.3">20%</text>
<text x="90.6" y="136.3">01005</text>
<text x="146.1" y="135">1</text>
<text x="284.6" y="133.6">NP0-C0G</text>
<text x="286.7" y="134.9">01005</text>
<text x="287.6" y="132.4">6.3V</text>
<text x="292.8" y="133.2">2</text>
<text x="313.1" y="133.2">2</text>
<text x="315.3" y="133.6">X5R-CERM</text>
<text x="315.3" y="134.9">0402</text>
<text x="315.3" y="132.4">6.3V</text>
<text x="326.5" y="133.2">2</text>
<text x="328.6" y="133.6">X5R-CERM</text>
<text x="328.6" y="134.9">0402</text>
<text x="328.6" y="132.4">6.3V</text>
<text x="339.8" y="133.2">2</text>
<text x="342" y="132.4">6.3V</text>
<text x="342" y="133.6">X5R-CERM</text>
<text x="342" y="134.9">0402</text>
<text x="353.1" y="133.2">2</text>
<text x="355.3" y="134.9">01005</text>
<text x="355.3" y="132.4">6.3V</text>
<text x="355.3" y="133.6">X5R-CERM</text>
<text x="138" y="140.9">NP0-C0G</text>
<text x="140" y="142.2">01005</text>
<text x="141" y="139.7">6.3V</text>
<text x="142.9" y="138.6">5%</text>
<text x="146.1" y="140.4">2</text>
<text x="272.5" y="139.1">3</text>
<text x="86.1" y="145.9">1</text>
<text x="99.7" y="145.9">2</text>
<text x="282.3" y="147.5">1</text>
<text x="283.5" y="146.2">DFN1006H4-3</text>
<text x="90.8" y="150.9">01005</text>
<text x="259.5" y="151.3">SYM_VER_1</text>
<text x="272.5" y="155.7">2</text>
<text x="287.6" y="150.7">1</text>
<text x="288.9" y="155">5%</text>
<text x="86.1" y="158">1</text>
<text x="90.8" y="160.6">01005</text>
<text x="99.7" y="158">2</text>
<text x="287.6" y="159.2">2</text>
<text x="288.9" y="157.4">MF</text>
<text x="288.9" y="156.2">1/32W</text>
<text x="288.9" y="158.6">01005</text>
<text x="86.1" y="167.8">1</text>
<text x="99.7" y="167.8">2</text>
<text x="90.8" y="170.3">01005</text>
<text x="122.8" y="171.4">1</text>
<text x="137.3" y="170.1">1</text>
<text x="139.5" y="173.8">5%</text>
<text x="151.9" y="170.1">1</text>
<text x="154.1" y="173.8">5%</text>
<text x="122.8" y="176.8">2</text>
<text x="125" y="178.5">01005</text>
<text x="125" y="177.3">NP0-C0G</text>
<text x="125" y="176.1">6.3V</text>
<text x="125" y="175">5%</text>
<text x="137.3" y="175.6">2</text>
<text x="139.5" y="177.3">01005</text>
<text x="139.5" y="176.1">NP0-C0G</text>
<text x="139.5" y="174.9">6.3V</text>
<text x="151.9" y="175.6">2</text>
<text x="154.1" y="176.1">NP0-C0G</text>
<text x="154.1" y="177.3">01005</text>
<text x="154.1" y="174.9">6.3V</text>
<text x="318.3" y="178.8">1</text>
<text x="326" y="178.8">2</text>
<text x="84.8" y="182.2">1</text>
<text x="98.6" y="182.2">2</text>
<text x="122.8" y="185.9">1</text>
<text x="137.3" y="185.9">1</text>
<text x="253.7" y="183.5">1</text>
<text x="314.1" y="181.4">1/32W</text>
<text x="315.5" y="180.2">1%</text>
<text x="326.2" y="181.4">01005</text>
<text x="327.6" y="180.2">MF</text>
<text x="334.9" y="182.9">2</text>
<text x="337.1" y="181.2">01005</text>
<text x="337.1" y="184.7">10%</text>
<text x="337.1" y="182.4">X5R-CERM</text>
<text x="337.1" y="183.6">6.3V</text>
<text x="89.5" y="187.2">01005</text>
<text x="122.8" y="191.4">2</text>
<text x="125" y="189.5">20%</text>
<text x="125" y="190.6">6.3V</text>
<text x="125" y="191.9">X5R-CERM</text>
<text x="137.3" y="191.4">2</text>
<text x="139.5" y="191.9">NP0-C0G</text>
<text x="139.5" y="190.6">6.3V</text>
<text x="139.5" y="189.5">5%</text>
<text x="253.7" y="188.9">2</text>
<text x="255.9" y="189.4">NP0-C0G</text>
<text x="255.9" y="187.1">5%</text>
<text x="255.9" y="188.2">6.3V</text>
<text x="255.9" y="190.6">01005</text>
<text x="318.3" y="191">1</text>
<text x="326" y="191">2</text>
<text x="334.9" y="188.3">1</text>
<text x="125" y="193.1">01005</text>
<text x="139.5" y="193.1">01005</text>
<text x="273.9" y="195.9">1</text>
<text x="277" y="193.7">SM</text>
<text x="281.1" y="195.9">2</text>
<text x="314.1" y="193.6">1/32W</text>
<text x="315.5" y="192.3">1%</text>
<text x="326.2" y="193.6">01005</text>
<text x="327.6" y="192.3">MF</text>
<text x="84.2" y="198.1">2</text>
<text x="88.3" y="200.6">01005-1</text>
<text x="98" y="198.1">1</text>
<text x="105.8" y="201.7">1</text>
<text x="250.1" y="199.8">2</text>
<text x="263.4" y="200.4">1</text>
<text x="107" y="208.3">MF</text>
<text x="107" y="205.9">1%</text>
<text x="107" y="207.1">1/32W</text>
<text x="107" y="209.6">01005</text>
<text x="250.1" y="207.1">1</text>
<text x="250.7" y="204.1">SM</text>
<text x="263.4" y="205.9">2</text>
<text x="265.6" y="206.4">X5R</text>
<text x="265.6" y="204.1">20%</text>
<text x="265.6" y="205.2">6.3V</text>
<text x="265.6" y="207.6">0201-MUR</text>
<text x="105.8" y="215">1</text>
<text x="105.8" y="210.2">2</text>
<text x="159.4" y="212.5">1</text>
<text x="178.8" y="212.5">1</text>
<text x="316.4" y="212.5">1</text>
<text x="321.1" y="215.1">01005</text>
<text x="330.1" y="212.5">2</text>
<text x="107" y="221.7">MF</text>
<text x="107" y="219.2">1%</text>
<text x="107" y="220.4">1/32W</text>
<text x="151.3" y="216.1">01005-1</text>
<text x="159.4" y="218">2</text>
<text x="170.7" y="216.1">01005-1</text>
<text x="178.8" y="218">2</text>
<text x="246.5" y="217.5">1</text>
<text x="248.6" y="221.1">5%</text>
<text x="84.2" y="224.7">2</text>
<text x="88.3" y="227.3">01005-1</text>
<text x="98" y="224.7">1</text>
<text x="105.8" y="223.5">2</text>
<text x="107" y="222.9">01005</text>
<text x="246.5" y="222.9">2</text>
<text x="248.6" y="224.6">01005</text>
<text x="248.6" y="223.4">NP0-C0G</text>
<text x="248.6" y="222.2">6.3V</text>
</g>
<g font-size="1">
<text x="48.5" y="50.7">7</text>
<text x="49.2" y="61.7">7</text>
<text x="364.8" y="65.3">7</text>
<text x="364.8" y="67.7">7</text>
<text x="49.1" y="76.2">7</text>
<text x="364.8" y="82.2">7</text>
<text x="364.8" y="79.9">7</text>
<text x="49.2" y="85.9">7</text>
<text x="364.2" y="93.2">12</text>
<text x="366.4" y="93.2">20</text>
<text x="46.1" y="101.6">12</text>
<text x="48.3" y="101.6">11</text>
<text x="364.2" y="108.9">2</text>
<text x="364.2" y="109.8">20</text>
<text x="365.7" y="108.9">3</text>
<text x="367.2" y="108.9">4</text>
<text x="368.6" y="108.9">5</text>
<text x="370.1" y="108.9">6</text>
<text x="371.5" y="108.9">7</text>
<text x="373" y="108.9">10</text>
<text x="375.2" y="108.9">12</text>
<text x="377.4" y="108.9">13</text>
<text x="379.6" y="108.9">14 17</text>
<text x="383.9" y="108.9">18</text>
<text x="48.3" y="117.4">17</text>
<text x="365.3" y="124.4">12</text>
<text x="48.3" y="131.9">17</text>
<text x="49.1" y="146.5">3</text>
<text x="364.8" y="147.7">17</text>
<text x="47.9" y="158.6">3</text>
<text x="47.9" y="168.3">3</text>
<text x="291.8" y="179">22</text>
<text x="360.5" y="179.3">9</text>
<text x="46.1" y="182.9">12</text>
<text x="48.3" y="182.9">11</text>
<text x="360.5" y="191.4">9</text>
<text x="49.1" y="198.7">9</text>
<text x="48.3" y="211.9">10</text>
<text x="361.2" y="213.2">8</text>
<text x="362.7" y="213.2">9</text>
<text x="49.1" y="225.3">9</text>
</g>
<g font-size=".8">
<text x="325.7" y="63.4">SYM_VER-2</text>
<text x="325.7" y="77.9">SYM_VER-2</text>
</g>
</svg>
